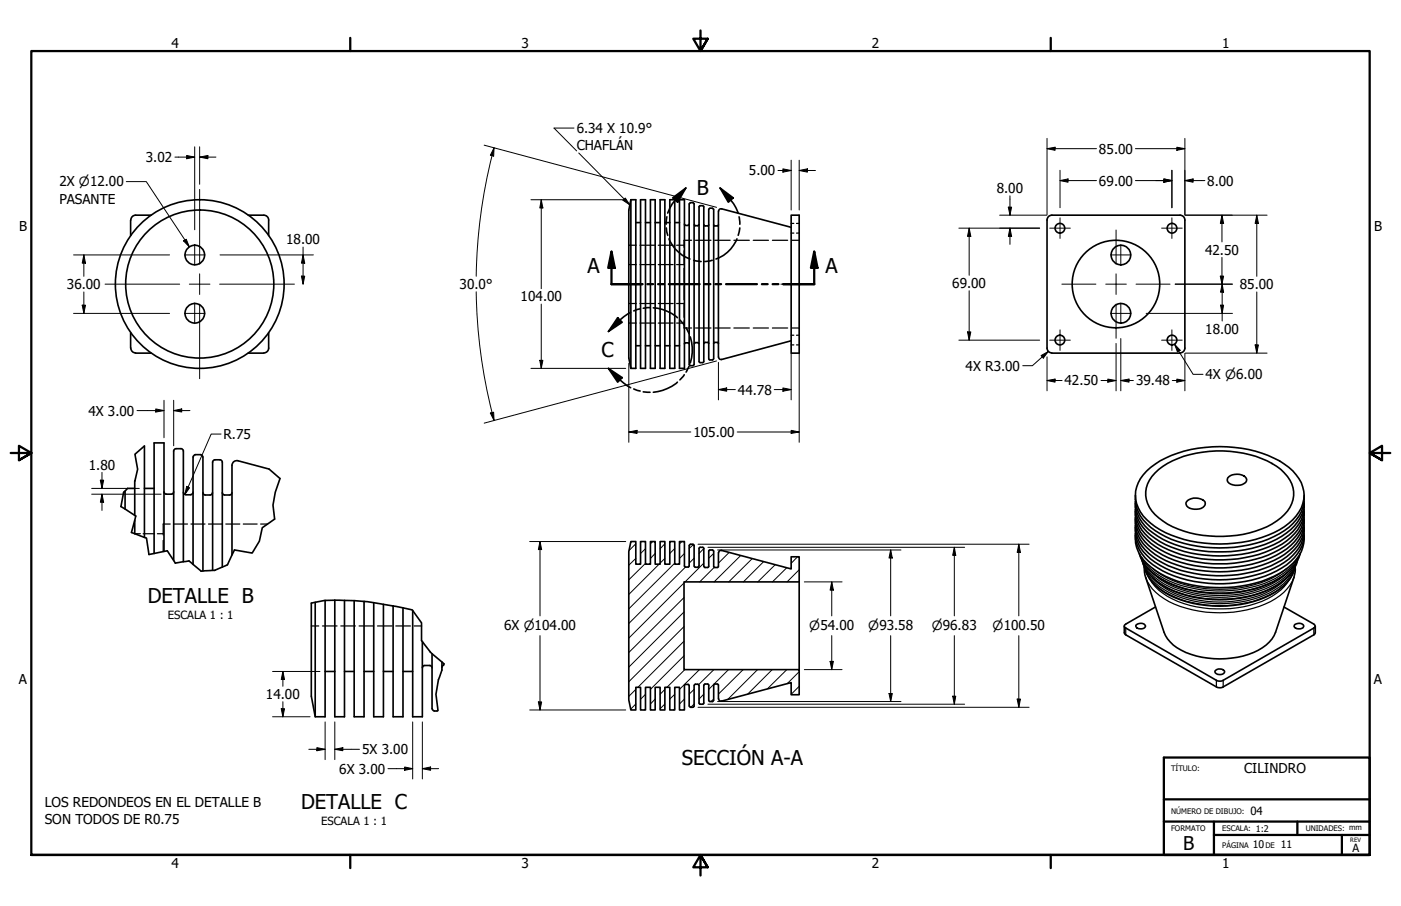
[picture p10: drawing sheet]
<svg xmlns="http://www.w3.org/2000/svg" width="432mm" height="279mm" viewBox="0 0 432 279" stroke-linecap="round" stroke-linejoin="round" font-family="sans-serif">
<!-- layer: Hatch (ANSI) -->
<g fill="none" stroke="#000" stroke-width=".31">
<path d="M196 172.2l-2.2 2.1M196 167.7l-2.1 2M198.9 173.7l-5.1 5.1M198.9 169.2l-1.5 1.5M201.2 167l-.7 .7M201.9 170.7l-1.4 1.5M203.1 174l-9.3 9.3M204.9 172.2l-1.4 1.5M204.9 167.7l-1.4 1.5M208 173.7l-14.2 14.1M208 169.2l-1.6 1.5M210.2 167l-.8 .7"/>
<path d="M210.8 179.8l-17 17M210.9 170.7l-1.5 1.5M211.3 174.9l-17.5 17.4M213.7 167.9l-1.3 1.3M213.9 172.1l-1.5 1.6M216.9 173.7l-5.8 5.8M216.9 169.2l-1.4 1.5M220 170.7l-1.6 1.4M220.2 174.9l-4.6 4.6M224.7 170.4l-3.3 3.3M228.3 171.3l-8.2 8.2M231.8 172.3l-7.2 7.2"/>
<path d="M235.3 173.2l-6.2 6.3M238.9 174.2l-5.3 5.3M242.4 175.1l-4.3 4.4M245.8 171.7l-2 2M246.3 175.7l-3.7 3.8M210.8 197.7l-14.2 14.3M210.8 193.2l-17 17M210.8 188.7l-17 17M210.8 184.3l-17 16.9M196 217.1l-1.6 1.6M196 212.6l-2.2 2.2M198.9 218.6l-.3 .3"/>
<path d="M198.9 214.1l-1.5 1.5M201.9 215.6l-1.4 1.5M204.9 217.1l-1.4 1.5M204.9 212.6l-1.4 1.5M208 218.6l-.4 .3M208 214.1l-1.6 1.5M210.8 202.2l-10.3 10.4M210.9 215.6l-1.5 1.5M211.1 206.5l-5.6 5.5M213.9 217.1l-1 1M213.9 212.6l-1.5 1.5M215.6 206.5l-6.2 6.1"/>
<path d="M216.9 214.1l-1.4 1.5M220 215.6l-.9 .7M220 206.5l-4.7 4.6M224.5 206.5l-6.1 6.1M229 206.5l-7.6 7.6M233.5 206.5l-9.2 9.2M238 206.5l-7.6 7.6M242.5 206.5l-6 5.9M246.3 211.6l-2.5 2.5M246.3 207.1l-3.6 3.7"/>
</g>
<!-- layer: Visible (ANSI) -->
<g fill="none" stroke="#000" stroke-width=".51">
<path d="M40.3 67.9v4.7M41.8 66.4h4.7M41.8 66.4a1.49 1.49 0 0 0-1.5 1.4M76.5 66.4h4.8a1.49 1.49 0 0 1 1.5 1.4v4.8M194.4 61.6h1.6v52h-1.6l-.6-3.2v-45.6zM194.4 61.6v52M196 68.6h1.4M197.4 61.6h1.5v52h-1.5zM198.9 68.6h1.6M200.5 61.6h1.4v52h-1.4zM201.9 68.6h1.6M203.5 61.6h1.4v52h-1.4z"/>
<path d="M204.9 68.6h1.5M206.4 61.6h1.6v52h-1.6zM208 68.6h1.4M209.4 61.6h1.5v52h-1.5zM210.9 69.1l.4 .4M211.3 69.5h.8M212.4 69.1l-.3 .4M212.8 62.5h.8M212.8 62.5l-.3 .4-.1 49.5M213.6 62.5l.3 .4v49.5M214 69.2l.3 .4M215.4 69.2l-.2 .3-.9 .1"/>
<path d="M216.5 63.4l-.9 .1-.1 .3v47.6M216.6 63.4l.3 .4v47.6M217 69.3l.3 .4M218.4 69.3l-.1 .3-1 .1M218.4 64.6v46l.4 .4M218.8 64.3l-.4 .3M218.8 64.2h.8M219.6 64.3l.3 .3M220 69.3l.1 .3 .9 .1 .4-.4M220 64.6v46M221.4 65.1v45.1M221.5 65.1l.3-.6 .6-.1 21.4 5.7"/>
<path d="M243.8 66.4h2.5v42.5h-2.5zM324.2 66.4h39.5M324.2 66.4a1.49 1.49 0 0 0-1.5 1.4v39.6M363.7 66.4a1.49 1.49 0 0 1 1.5 1.4v39.6M40.3 102.6v4.8M40.3 107.3a1.49 1.49 0 0 0 1.5 1.5M41.8 108.9h4.7M82.8 107.3a1.49 1.49 0 0 1-1.5 1.5l-4.8 .1M82.8 102.6v4.8M196 106.6h1.4M198.9 106.6h1.6M201.9 106.6h1.6"/>
<path d="M204.9 106.6h1.5M208 106.6h1.4M211.3 105.7l-.4 .4M211.3 105.7h.8M212.1 105.7l.3 .4M212.5 112.4l.3 .3M212.8 112.8h.8M213.9 112.4l-.3 .3M214.3 105.7h.9l.2 .3M214.3 105.7l-.3 .3M215.5 111.5l.1 .3h.9M216.9 111.5l-.3 .3"/>
<path d="M217.3 105.6h1l.1 .3M217.3 105.6l-.3 .3M218.8 111h.8M219.9 110.6l-.3 .4M221.4 105.9l-.4-.3h-.9l-.1 .3M243.8 105.1l-21.4 5.7-.6-.1-.3-.6M322.7 107.3a1.49 1.49 0 0 0 1.5 1.5M324.2 108.9h39.5M365.2 107.3a1.49 1.49 0 0 1-1.5 1.5M44.5 137.5v28.2M54.3 138.4l-.6 .2-.2 .5v33.7M54.3 138.4h1.8l.4 .7v34.1"/>
<path d="M38.5 151.4v5.6M39.3 150.6h2.2M41.5 148.3v10.6M44.5 150.6h3M50.5 151.7l.3 .5 .5 .2 1.8-.1 .4-.6M56.5 151.8l.5 .7 1.8 .1 .5-.3 .2-.5M59.5 140.9v33.2M61.8 140.2l.5 .2 .2 .5M61.8 140.2l-1.8 .1-.4 .6M62.5 151.9l.5 .7 1.8 .1M62.5 140.9v35.2M65.5 151.9l-.2 .5-.6 .3"/>
<path d="M67.8 141.8l-1.8 .1-.5 .6v33.4M67.8 141.8l.5 .2 .2 .5v32.4M68.5 151.9l.2 .5 .5 .3 1.9-.1 .4-.7M73.4 142.1a1.49 1.49 0 0 0-1.9 1.4v27.6M73.4 142.1l9.5 2.6M349.9 152.8a11.3 11.3 0 0 0 4.7 9.8 35.7 35.7 0 0 0 23.6 6.3 31.5 31.5 0 0 0 20.3-7.4 10.8 10.8 0 0 0 3.5-8.7M349.9 155.2a11.6 11.6 0 0 0 6.1 10.9 37.1 37.1 0 0 0 24.4 5.1 30.4 30.4 0 0 0 18.1-7.2 10.8 10.8 0 0 0 3.5-8.8M349.9 154.6a11.4 11.4 0 0 0 5.4 9.7 34.7 34.7 0 0 0 21.8 5.9 33.4 33.4 0 0 0 20.7-6.9 11.1 11.1 0 0 0 4.1-8.7M349.9 157.7a11.3 11.3 0 0 0 4.7 9.8 36.6 36.6 0 0 0 25.8 6.2 29.9 29.9 0 0 0 18.1-7.3 10.8 10.8 0 0 0 3.5-8.7M349.9 157a11.6 11.6 0 0 0 5.4 9.8 37.8 37.8 0 0 0 26.3 5.5 31.4 31.4 0 0 0 16.2-6.6 11.1 11.1 0 0 0 4.1-8.7M349.9 159.5a12 12 0 0 0 6.9 10.7 39.2 39.2 0 0 0 26.9 4.2 28 28 0 0 0 15.3-7.3 9.9 9.9 0 0 0 2.9-7.6M353.4 145.2a31 31 0 0 1 20.3-7.4 37 37 0 0 1 22.2 5.3 11.7 11.7 0 0 1 5.9 11 13.9 13.9 0 0 1-7.5 9.3 40.8 40.8 0 0 1-36.7 0 13.7 13.7 0 0 1-7.6-9.3 10.3 10.3 0 0 1 3.4-8.9z"/>
<path d="M356 145.9a27.2 27.2 0 0 1 16.8-6.7 32.2 32.2 0 0 1 22 5.6 9.1 9.1 0 0 1 3.3 10.5 16.4 16.4 0 0 1-11.1 8.5 36.6 36.6 0 0 1-27.2-2.2 12.9 12.9 0 0 1-6.5-7.5 8.5 8.5 0 0 1 2.7-8.2zM366 154.4a4.2 4.2 0 0 1 5.4 .4 2.05 2.05 0 0 1-2.6 2.2 2.66 2.66 0 0 1-3.3-1.9zM378.8 147a4.1 4.1 0 0 1 5.3 .5 1.7 1.7 0 0 1-1.8 2.1l-1.6 .1a2.14 2.14 0 0 1-2.4-1.9zM41.5 160.5v4.1M50.5 170.1v-33.5h-3v34.1M211.3 174.9l-.4-.4v-7.5h-1.5v7h-1.4v-7h-1.6v7h-1.5v-7h-1.4v7h-1.6v-7h-1.4v7h-1.6v-7h-1.5v7h-1.4v-7h-1.6l-.6 3.1v45.7l.6 3.1h1.6v-6.9h1.4v6.9h1.5v-6.9h1.6v6.9h1.4v-6.9h1.6v6.9h1.4v-6.9h1.5v6.9h1.6v-6.9h1.4v6.9h1.5v-7.4l.4-.4M211.3 174.9h.8M212.8 167.8h.8M212.8 167.9l-.3 .3-.1 6.3-.3 .4M213.6 167.9l.3 .3v6.4M214 174.6l.3 .3M215.4 174.6l-.2 .3h-.9"/>
<path d="M216.5 168.8h-.9l-.1 .3v5.5M216.6 168.8l.3 .3v5.5M217 174.7l.3 .3M218.4 174.7l-.1 .3h-1M218.4 169.9v4.7M218.8 169.6l-.4 .4M218.8 169.6h.8M219.6 169.6l.3 .4M220 174.7l.3 .3h1l.1-.3M220 169.9v4.7M221.4 170.4v4.2M221.5 170.5l.3-.6 .6-.2 21.4 5.8v-3.8h2.5v7.8h-35.5v27h35.5v7.7h-2.5v-3.7l-21.4 5.7-.6-.1-.3-.6"/>
<path d="M246.3 179.5v27M349.9 160.1a11.2 11.2 0 0 0 4.7 9.8 34.4 34.4 0 0 0 21.3 6.4 34.9 34.9 0 0 0 21.4-6.4 11.2 11.2 0 0 0 4.7-9.8M349.9 162.6a11.3 11.3 0 0 0 4.7 9.8 36.6 36.6 0 0 0 25.8 6.2 29.9 29.9 0 0 0 18.1-7.3 10.8 10.8 0 0 0 3.5-8.7M349.9 161.9a11.4 11.4 0 0 0 5.4 9.8 34.7 34.7 0 0 0 21.8 5.8 34.3 34.3 0 0 0 19.5-5.8 11.5 11.5 0 0 0 5.3-9.8M349.9 165a11.2 11.2 0 0 0 4.7 9.8 33.3 33.3 0 0 0 21.3 6.4 34.9 34.9 0 0 0 21.4-6.4 11.2 11.2 0 0 0 4.7-9.8M349.9 164.4a12 12 0 0 0 6.9 10.7 39.2 39.2 0 0 0 26.9 4.2 28 28 0 0 0 15.3-7.3 9.9 9.9 0 0 0 2.9-7.6M351.2 170.8a15 15 0 0 0 8.5 8.8 40.1 40.1 0 0 0 32.5 0 15.5 15.5 0 0 0 8.5-8.8M352 172.8a14.5 14.5 0 0 0 8.1 8.7 38.3 38.3 0 0 0 31.7 0 14.5 14.5 0 0 0 8.1-8.7M352.7 174.8l.2 2.5 5.9 17.7a12.1 12.1 0 0 0 8.3 6.8 27.4 27.4 0 0 0 22-2 10.1 10.1 0 0 0 4-4.8l5.7-16.9 .4-1.6v-1.7M352.7 174.8a12.2 12.2 0 0 0 6.1 7.8 35.9 35.9 0 0 0 34.2 0 12.1 12.1 0 0 0 6.2-7.8M97.2 185.7v35.3M100.2 185.2v35.8h-3l-1.3-6.3v-28.7"/>
<path d="M103.2 185.1v35.9h3v-35.8M109.2 185.2v35.8h3v-35.5M115.2 185.9v35.1h3v-34.6M121.2 186.9v34.1h3v-33.5M127.2 188.3v32.7h3v-23.1M346.5 193.1v2l.5 .7 27.9 16 .8 .3 1.3-.3 27.9-16 .5-.7v-2M350.3 192.6a1.58 1.58 0 0 1 2.7 .7 1.87 1.87 0 0 1-2.9-.1zM356.1 187.2l-9.1 5.3-.5 .5 .1 .5 28.3 16.3 .8 .3 1.3-.3 27.9-16.1a.65 .65 0 0 0 .4-.6 .65 .65 0 0 0-.4-.6l-9.2-5.3M399.1 192.6l.8-.3a1.24 1.24 0 0 1 1.9 1 1.87 1.87 0 0 1-3-.1zM100.2 207.1h3M106.2 207.1h3M112.2 207.1h3"/>
<path d="M118.2 207.1h3M124.2 207.1h3M130.2 206l.4-.7 1.9-.1 .4 .2 .3 .6M133.2 201.6v17M133.2 218.5l.5 .7 1 .1M136.2 204.2v2.4M136.7 205.1l-.5 .7M211.3 211.1h.8M212.1 211.1l.3 .3v6.3M212.5 217.7l.3 .4M212.8 218.1h.8M213.9 211.4v6.3"/>
<path d="M213.9 217.7l-.3 .4M214.3 211l.9 .1 .2 .3M214.3 211l-.3 .4M215.5 211.4v5.4l.1 .3 .9 .1M216.9 211.3v5.5l-.3 .4M217.3 210.9l1 .1 .1 .3M217.3 210.9l-.3 .4M218.4 211.3v4.7l.4 .3M218.8 216.3h.8M219.9 216l-.3 .3M220 211.3l.1-.3 .9-.1 .4 .4M220 211.3v4.7"/>
<path d="M221.4 211.3v4.2M374.5 206.9a1.94 1.94 0 0 1 2.9 .2 1.69 1.69 0 0 1-2.9 .2z"/>
<circle cx="60" cy="78.6" r="3"/>
<circle cx="326.7" cy="70.4" r="1.49"/>
<circle cx="345.5" cy="78.6" r="3"/>
<circle cx="361.2" cy="70.4" r="1.49"/>
<circle cx="60" cy="96.6" r="3"/>
<circle cx="61.6" cy="87.6" r="22.8"/>
<circle cx="61.6" cy="87.6" r="26"/>
<circle cx="343.9" cy="87.6" r="13.5"/>
<circle cx="345.5" cy="96.6" r="3"/>
<circle cx="326.7" cy="104.9" r="1.49"/>
<circle cx="361.2" cy="104.9" r="1.49"/>
</g>
<!-- layer: Visible Narrow (ANSI) -->
<g fill="none" stroke="#000" stroke-width=".38">
<path d="M351.2 170.8a14.8 14.8 0 0 0 8.5 8.7 39.5 39.5 0 0 0 34.1-.9 13.9 13.9 0 0 0 6.9-7.8M351.9 171.9a18.4 18.4 0 0 0 10.4 8.1 40.7 40.7 0 0 0 30.8-1.6 16.7 16.7 0 0 0 6.9-6.5M352 172.8a14.1 14.1 0 0 0 8 8.6 38.2 38.2 0 0 0 33.4-.9 14 14 0 0 0 6.5-7.7M352.4 173.6a17.8 17.8 0 0 0 11.3 8.6 38.2 38.2 0 0 0 29.5-2.2 14.5 14.5 0 0 0 6.2-6.4M352.7 174.8a14 14 0 0 0 9.3 9.3 36.4 36.4 0 0 0 31.1-1.6 12.5 12.5 0 0 0 6.1-7.7M353.1 175.4a15.1 15.1 0 0 0 8.9 8.1 37.4 37.4 0 0 0 29.5-.7 14.4 14.4 0 0 0 7.3-7.4M353.1 178.1a15.2 15.2 0 0 0 8.8 8.2 36.8 36.8 0 0 0 31.2-1.6 13.4 13.4 0 0 0 5.7-6.6M354.5 178.7a18.7 18.7 0 0 0 12.2 8 35.4 35.4 0 0 0 25.3-2.8 14.6 14.6 0 0 0 5.4-5.2M355.1 176.6a28 28 0 0 0 18.7 7 34.1 34.1 0 0 0 20.6-5l2.3-2M355.2 178.2a25.1 25.1 0 0 0 16.5 7.2 35.2 35.2 0 0 0 21.4-4.2l2.5-1.9 1-1.1M355.5 175.5a31.9 31.9 0 0 0 20.4 6.2 34.4 34.4 0 0 0 19.2-5.2l1.3-1M347 193.7v2.1"/>
<path d="M404.9 193.7v2.1M374.9 209.8v2M377 209.8v2"/>
</g>
<!-- layer: Hidden (ANSI) -->
<g fill="none" stroke="#000" stroke-width=".38">
<path d="M193.8 75.6h2.3M197.2 75.6h4.5M202.9 75.6h4.6M208.5 75.6h2.3M210.8 77.3v4.4M213.2 74.1h-2.4v2.2M214.4 74.1h4.7M220.3 74.1h4.7M226.2 74.1h4.7M232.2 74.1h4.7M238.1 74.1h4.7M243.8 68.9h.9"/>
<path d="M243.8 71.9h.9M244 74.1h2.3M245.5 68.9h.8M245.5 71.9h.8M193.8 99.6h2.3M193.8 93.6h2.3M193.8 81.6h2.3M197.2 99.6h4.5M197.2 93.6h4.5M197.2 81.6h4.5M202.9 99.6h4.6M202.9 93.6h4.6"/>
<path d="M202.9 81.6h4.6M208.5 99.6h2.3M208.5 93.6h2.3M208.5 81.6h2.3M210.8 82.7v4.4M210.8 88.1v4.4M210.8 93.5v4.4M210.8 98.9v2.3h2.4M214.4 101.2h4.7M220.3 101.2h4.7M226.2 101.2h4.7M232.2 101.2h4.7"/>
<path d="M238.1 101.2h4.7M243.8 103.4h.9M243.8 106.4h.9M244 101.2h2.3M245.5 103.4h.8M245.5 106.4h.8M41.5 164.6h1.7M44.1 164.6h3.5M48.5 164.6h1.8M50.3 166.7v3.4M52.5 161.6h-2.2v3.4M53.5 161.6h4.3"/>
<path d="M58.9 161.6h4.3M64.3 161.6h4.2M69.6 161.6h4.3M75 161.6h4.2M80.3 161.6h2.2M95.9 193h2.3M99.4 193h4.5M105 193h4.5M110.7 193h4.5M116.3 193h4.5M122 193h4.5M127.6 193h2.3"/>
</g>
<!-- layer: Break Line (ANSI) -->
<path d="M44.5 137.5l-2.9 2.6 .8 4.6-.9 3.6M82.9 144.7l3.4 2.9-1.5 4.2-.7 4 .5 4.3-3.8 2.7-.9 4.1-2.2 3.7-5.4-1-2.2 4.6-1.6 .7a7.3 7.3 0 0 1-5.3 1.1l-1.2 .1-3.8-3.1-4.2 .7-2.4-3.8-5.7 1.1-.8-5.1-4.6-1.7 1.3-5.1-4.5-2.9 .8-4.4 1.2-1.2M95.9 186a26.9 26.9 0 0 1 10.3-.8 95.9 95.9 0 0 1 21 3.1l2.7 3.8v5.4a24.5 24.5 0 0 0 6.9 7.2l-.1 .4M136.2 206.6a19.2 19.2 0 0 0-1.2 12.5l-.3 .2" fill="none" stroke="#000" stroke-width=".51"/>
<!-- layer: Section Line (ANSI) -->
<path d="M188.5 77.6l1 5h-2zM188.5 77.6v10h9.5M251 77.6l1 5h-2.1zM251 77.6v10h-9.6M199.5 87.6h1.8M202.8 87.6h1.8M206.1 87.6h9.5M217.2 87.6h1.7M220.5 87.6h1.7M223.8 87.6h9.5M234.8 87.6h1.8M238.1 87.6h1.8" fill="none" stroke="#000" stroke-width=".7"/>
<g fill="#000">
<path d="M188.5 77.6l1 5h-2z" fill-rule="evenodd"/>
<path d="M251 77.6l1 5h-2.1z" fill-rule="evenodd"/>
</g>
<!-- layer: Detail Boundary (ANSI) -->
<g fill="none" stroke="#000" stroke-width=".51">
<path d="M211.4 58a19.3 19.3 0 0 0-5.5 7.5l-.1 .2M221.9 58l4.1 3-1.5 1.4zM221.9 58a19.3 19.3 0 0 1 5.6 7.5v.2M205.4 70.3l.4 2.3M205.5 66.9l-.2 2.3M206.2 73.7a10.9 10.9 0 0 0 6.5 6.2M207.3 61l4.1-3-2.5 4.4zM227.1 73.7a10.9 10.9 0 0 1-6.4 6.2M227.8 66.9l.2 2.3M228 70.3l-.5 2.3M190.4 98l1.4 1.4-4.3 2.8zM194.4 96.3a23 23 0 0 0-6.9 5.9"/>
<path d="M197.3 95.2l-2 .7M200.3 94.9l-2.1 .2M201.4 94.9a12.8 12.8 0 0 1 7.4 3.1M209.5 98.7l1.4 1.6M213.8 80.3l2.3 .3M219.5 80.3l-2.3 .3M187.5 113.6l4.3 2.9-1.4 1.4zM187.5 113.6a25.8 25.8 0 0 0 6.9 6M195.3 120l2 .6M208.8 117.9a13.4 13.4 0 0 1-7.4 3.1M210.9 115.6l-1.4 1.6M211.5 101.1l.9 1.8"/>
<path d="M212.4 112.9l-.9 1.8M212.7 103.9a12.6 12.6 0 0 1 0 8.1M198.2 120.8l2.1 .2"/>
</g>
<g fill="#000">
<path d="M207.3 61l4.1-3-2.5 4.4z" fill-rule="evenodd"/>
<path d="M221.9 58l4.1 3-1.5 1.4z" fill-rule="evenodd"/>
<path d="M190.4 98l1.4 1.4-4.3 2.8z" fill-rule="evenodd"/>
<path d="M187.5 113.6l4.3 2.9-1.4 1.4z" fill-rule="evenodd"/>
</g>
<!-- layer: Border (ANSI) -->
<path d="M107.9 11.7v4M215.9 9.4v6.3l-2.2-3.8h4.4l-2.2 3.8 2.2-3.8M323.8 11.7v4M3.3 139.7h6.4l-3.9-2.2v4.4l3.9-2.2-3.9 2.2M428.5 139.7h-6.4l3.9-2.2v4.4l-3.9-2.2 3.9 2.2M9.7 263.7v-248h412.4v248h-412.4h412.4M107.9 263.7v4M218.1 267.5l-2.2-3.8 2.2 3.8h-4.4l2.2-3.8v6.3M323.8 263.7v4" fill="none" stroke="#000" stroke-width=".7"/>
<!-- layer: Title (ANSI) -->
<path d="M358.7 233.6h63.4v30.1h-63.4zM358.7 253.4h63.4M358.7 246.5h63.4M374.1 253.4v10.3M374.1 257.5h39.5M399.9 253.4v4.1M422.1 257.5h-8.5v6.2" fill="none" stroke="#000" stroke-width=".7"/>
<!-- layer: Center Mark (ANSI) -->
<g fill="none" stroke="#000" stroke-width=".31">
<path d="M61.5 58.4v23.1M56.8 78.6h6.4M60 75.4v6.4M323.5 70.4h6.4M326.7 67.2v6.3M342.3 78.6h6.3M344 70.9v10.6M345.4 75.4v6.4M358 70.4h6.4M361.2 67.2v6.3M32.4 87.6h23M56.8 96.6h6.4"/>
<path d="M58.4 87.6h6.3M60 93.5v6.3M61.5 84.5v6.3M61.5 93.8v23M67.7 87.6h23M327.3 87.6h10.5M340.8 87.6h6.4M342.3 96.6h6.3M344 84.5v6.3M344 93.8v10.5M345.4 93.5v6.3M350.1 87.6h10.5"/>
<path d="M323.5 104.9h6.4M326.7 101.7v6.4M358 104.9h6.4M361.2 101.7v6.4"/>
</g>
<!-- layer: Dimension (ANSI) -->
<g fill="none" stroke="#000" stroke-width=".31">
<path d="M38.9 56h6.2l13.3 20.1M53.9 48.5h6.1M57.5 47.9l2.5 .6-2.5 .5zM60 45.3v25.6M61.5 48.5l2.6-.6v1.1zM61.5 48.5h5M61.5 45.3v11.5M149.2 44.8l71.7 19.1M152.3 45.6l-.2 2.5-1-.2zM152.3 45.6a162.6 162.6 0 0 0-5.5 39.6M239.8 52.6h4M241.3 52.1l2.5 .5-2.5 .5z"/>
<path d="M243.8 49.4v15.4M246.3 52.6l2.6-.5v1zM246.3 52.6h5M246.3 49.4v15.4M322.7 45.8l2.5-.4v1zM322.7 45.8h15.2M322.7 42.7v23.6M326.7 55.7l2.5-.5v1zM326.7 55.7h11.2M326.7 52.5v11.6M349.9 55.7h11.3M349.9 45.8h15.3"/>
<path d="M358.7 55.2l2.5 .5-2.5 .5zM361.2 52.5v11.6M362.7 45.4l2.5 .4-2.5 .6zM365.2 55.7l2.5-.5v1zM365.2 55.7h6.1M365.2 42.7v23.6M22.7 78.6h29.6M25.8 78.6l.6 2.6h-1.1zM25.8 78.6v6.6M56.6 74.3l.8-.5 1 2.3zM67.8 78.6h28.8M93.4 78.6l.5 2.6h-1z"/>
<path d="M93.4 76.2v11.4M163.6 61.6h28.7M166.8 61.6l.5 2.5h-.9zM166.8 61.6v27.4M295.5 70.4h24.9M298.7 70.4l.5 2.5h-1zM298.7 70.4v14.5M308.1 66.4h14.5M310.8 63.9h1l-.5 2.5zM311.3 70.4l.5 2.5h-1zM311.3 60.4v6M311.3 70.4v5"/>
<path d="M365.3 66.4h25.2M376.6 66.4l.5 2.5h-1zM376.6 66.4v8.2M376.6 79.4v8.2M387.3 66.4l.6 2.5h-1.1zM387.3 66.4v18.8M22.7 96.6h29.6M25.3 94.1h1.1l-.6 2.5zM25.8 90v6.6M92.9 85.2h1l-.5 2.4zM146.8 90a162.4 162.4 0 0 0 4.9 37.2M166.8 93.8v19.8"/>
<path d="M298.7 89.7v15.2M353.3 96.6h26.6M362.2 87.6h17.7M376.1 85.2h1l-.5 2.4zM376.2 94.1h.9l-.4 2.5zM376.7 87.6l.4 2.5h-.9zM376.7 87.6v11.4M387.3 90v18.9M163.6 113.6h29.2M166.4 111.1h.9l-.5 2.5zM193.8 112.1v24.3M220.9 111.3l-71.7 19.2"/>
<path d="M221.4 111.8v11.5M241.3 119.6l2.5 .5-2.5 .6zM243.8 109v14.3M246.3 109v27.4M295.5 104.9h24.9M298.2 102.4h1l-.5 2.5zM320.9 109.7l2.2-1.3-1.5 2zM322.7 117.3l2.5-.4v1zM322.7 110v10.5M322.7 117.3h4.6M323.1 108.4l-4.9 4.4h-3M339.3 117.3h4.7"/>
<path d="M341.4 116.9l2.6 .4-2.6 .6zM344 105.9v14.6M345.4 117.3l2.6-.4v1zM345.4 117.3h3.9M345.4 104.4v16.1M361.3 117.3h3.9M362 106.2l1.7 1.8-.8 .5zM362 106.2l5.7 9.2h3.1M362.7 116.9l2.5 .4-2.5 .6zM365.2 109v11.5M365.3 108.9h25.2M386.8 106.4h1.1l-.6 2.5z"/>
<path d="M42.2 126.6h8.3M48 126.1l2.5 .5-2.5 .5zM50.5 123.4v11.6M53.5 126.6l2.5-.5v1zM53.5 126.6h5M53.5 123.4v14.1M68.1 133.9h-3l-8.1 18.6M151.1 127.4l1-.3 .2 2.6zM151.6 127.3l.7 2.4M193.8 133.2l2.5-.5v1zM193.8 133.2h19.1M221.4 120.1l2.6-.5v1.1z"/>
<path d="M221.4 120.1h5.2M227.2 133.2h19.1M238.6 120.1h5.2M243.8 132.7l2.5 .5-2.5 .5zM28.3 150.6h14.6M28.3 152.4h21.4M30.9 148.1h1l-.5 2.5zM31.4 152.4l.5 2.5h-1zM31.4 145.7v4.9M31.4 152.4v5M57.5 150l.9 .4-1.4 2.1zM163.3 167h29.5"/>
<path d="M166.4 167l.5 2.5h-1zM166.4 167v22.9M215.1 167.8h102.1M218.2 168.8h79.1M221.2 169.6h56.5M247.9 179.5h11.6M256.3 179.5l.6 2.5h-1.1zM256.3 179.5v10.4M274.5 169.6l.5 2.5h-1zM274.5 169.6v20.3M294.1 168.8l.5 2.5h-1zM294.1 168.8v21.1"/>
<path d="M314 167.8l.5 2.6h-1zM314 167.8v22.1M166.4 196v22.9M256.3 196v10.5M274.5 196v20.3M294.1 196v21.2M314 196v22.1M84 207.1h14.6M86.7 218.6h1l-.5 2.4zM87.2 207.1l.5 2.4h-1zM87.2 207.1v4.5M87.2 216.4v4.6"/>
<path d="M163.3 218.9h29.5M165.9 216.5h1l-.5 2.4zM215.1 218.1h102.1M218.2 217.2h79.1M221.2 216.3h56.5M247.9 206.5h11.6M255.8 204h1.1l-.6 2.5zM274 213.9h1l-.5 2.4zM293.6 214.7h1l-.5 2.5zM313.5 215.6h1l-.5 2.5zM84 221h11.6M95.2 231.1h5"/>
<path d="M97.7 230.6l2.5 .5-2.5 .4zM100.2 222.6v11.7M103.2 231.1l2.5-.5v.9zM103.2 231.1h7.6M103.2 222.6v11.7M119.6 237h7.6M124.7 236.5l2.5 .5-2.5 .6zM127.2 222.6v17.6M130.2 237l2.5-.5v1.1zM130.2 237h5M130.2 222.6v17.6"/>
</g>
<g fill="#000">
<path d="M57.5 47.9l2.5 .6-2.5 .5z" fill-rule="evenodd"/>
<path d="M61.5 48.5l2.6-.6v1.1z" fill-rule="evenodd"/>
<path d="M152.3 45.6l-.2 2.5-1-.2z" fill-rule="evenodd"/>
<path d="M241.3 52.1l2.5 .5-2.5 .5z" fill-rule="evenodd"/>
<path d="M246.3 52.6l2.6-.5v1z" fill-rule="evenodd"/>
<path d="M322.7 45.8l2.5-.4v1z" fill-rule="evenodd"/>
<path d="M326.7 55.7l2.5-.5v1z" fill-rule="evenodd"/>
<path d="M358.7 55.2l2.5 .5-2.5 .5z" fill-rule="evenodd"/>
<path d="M358.7 55.2l2.5 .5-2.5 .5z" fill-rule="evenodd"/>
<path d="M362.7 45.4l2.5 .4-2.5 .6z" fill-rule="evenodd"/>
<path d="M365.2 55.7l2.5-.5v1z" fill-rule="evenodd"/>
<path d="M56.6 74.3l.8-.5 1 2.3z" fill-rule="evenodd"/>
<path d="M166.8 61.6l.5 2.5h-.9z" fill-rule="evenodd"/>
<path d="M298.7 70.4l.5 2.5h-1z" fill-rule="evenodd"/>
<path d="M310.8 63.9h1l-.5 2.5z" fill-rule="evenodd"/>
<path d="M311.3 70.4l.5 2.5h-1z" fill-rule="evenodd"/>
<path d="M376.6 66.4l.5 2.5h-1z" fill-rule="evenodd"/>
<path d="M387.3 66.4l.6 2.5h-1.1z" fill-rule="evenodd"/>
<path d="M25.3 94.1h1.1l-.6 2.5z" fill-rule="evenodd"/>
<path d="M25.8 78.6l.6 2.6h-1.1z" fill-rule="evenodd"/>
<path d="M92.9 85.2h1l-.5 2.4z" fill-rule="evenodd"/>
<path d="M93.4 78.6l.5 2.6h-1z" fill-rule="evenodd"/>
<path d="M376.1 85.2h1l-.5 2.4z" fill-rule="evenodd"/>
<path d="M376.2 94.1h.9l-.4 2.5z" fill-rule="evenodd"/>
<path d="M376.7 87.6l.4 2.5h-.9z" fill-rule="evenodd"/>
<path d="M166.4 111.1h.9l-.5 2.5z" fill-rule="evenodd"/>
<path d="M221.4 120.1l2.6-.5v1.1z" fill-rule="evenodd"/>
<path d="M298.2 102.4h1l-.5 2.5z" fill-rule="evenodd"/>
<path d="M320.9 109.7l2.2-1.3-1.5 2z" fill-rule="evenodd"/>
<path d="M322.7 117.3l2.5-.4v1z" fill-rule="evenodd"/>
<path d="M341.4 116.9l2.6 .4-2.6 .6z" fill-rule="evenodd"/>
<path d="M345.4 117.3l2.6-.4v1z" fill-rule="evenodd"/>
<path d="M362.7 116.9l2.5 .4-2.5 .6z" fill-rule="evenodd"/>
<path d="M362 106.2l1.7 1.8-.8 .5z" fill-rule="evenodd"/>
<path d="M386.8 106.4h1.1l-.6 2.5z" fill-rule="evenodd"/>
<path d="M48 126.1l2.5 .5-2.5 .5z" fill-rule="evenodd"/>
<path d="M53.5 126.6l2.5-.5v1z" fill-rule="evenodd"/>
<path d="M151.1 127.4l1-.3 .2 2.6z" fill-rule="evenodd"/>
<path d="M193.8 133.2l2.5-.5v1z" fill-rule="evenodd"/>
<path d="M241.3 119.6l2.5 .5-2.5 .6z" fill-rule="evenodd"/>
<path d="M243.8 132.7l2.5 .5-2.5 .5z" fill-rule="evenodd"/>
<path d="M30.9 148.1h1l-.5 2.5z" fill-rule="evenodd"/>
<path d="M31.4 152.4l.5 2.5h-1z" fill-rule="evenodd"/>
<path d="M57.5 150l.9 .4-1.4 2.1z" fill-rule="evenodd"/>
<path d="M166.4 167l.5 2.5h-1z" fill-rule="evenodd"/>
<path d="M274.5 169.6l.5 2.5h-1z" fill-rule="evenodd"/>
<path d="M294.1 168.8l.5 2.5h-1z" fill-rule="evenodd"/>
<path d="M314 167.8l.5 2.6h-1z" fill-rule="evenodd"/>
<path d="M256.3 179.5l.6 2.5h-1.1z" fill-rule="evenodd"/>
<path d="M86.7 218.6h1l-.5 2.4z" fill-rule="evenodd"/>
<path d="M87.2 207.1l.5 2.4h-1z" fill-rule="evenodd"/>
<path d="M165.9 216.5h1l-.5 2.4z" fill-rule="evenodd"/>
<path d="M255.8 204h1.1l-.6 2.5z" fill-rule="evenodd"/>
<path d="M274 213.9h1l-.5 2.4z" fill-rule="evenodd"/>
<path d="M293.6 214.7h1l-.5 2.5z" fill-rule="evenodd"/>
<path d="M313.5 215.6h1l-.5 2.5z" fill-rule="evenodd"/>
<path d="M97.7 230.6l2.5 .5-2.5 .4z" fill-rule="evenodd"/>
<path d="M103.2 231.1l2.5-.5v.9z" fill-rule="evenodd"/>
<path d="M124.7 236.5l2.5 .5-2.5 .6z" fill-rule="evenodd"/>
<path d="M130.2 237l2.5-.5v1.1z" fill-rule="evenodd"/>
</g>
<!-- layer: Symbol (ANSI) -->
<path d="M176.9 39.5h-6.1l6.9 7M178.4 47.2l15.7 16M192.7 61.1l1.4 2.1-2.1-1.4z" fill="none" stroke="#000" stroke-width=".31"/>
<path d="M192.7 61.1l1.4 2.1-2.1-1.4z" fill-rule="evenodd" fill="#000"/>
<!-- layer: Centerline (ANSI) -->
<path d="M240.7 87.6h8.8" fill="none" stroke="#000" stroke-width=".31"/>
<g font-size="6.3">
<text x="214.8" y="60.1">B</text>
<text x="181.1" y="84.1">A</text>
<text x="254.4" y="84.1">A</text>
<text x="185.4" y="110.2">C</text>
<text x="45.5" y="185.9">DETALLE B</text>
<text x="210.2" y="236">SECCIÓN A-A</text>
<text x="92.8" y="249.4">DETALLE C</text>
</g>
<text font-size="5.8" x="364.7" y="262">B</text>
<g font-size="4.2">
<text x="52.8" y="14.7">4</text>
<text x="160.8" y="14.7">3</text>
<text x="268.7" y="14.7">2</text>
<text x="376.7" y="14.7">1</text>
<text x="177.7" y="41">6.34 X 10.9°</text>
<text x="177.7" y="46.4">CHAFLÁN</text>
<text x="338.7" y="47.4">85.00</text>
<text x="45" y="50">3.02</text>
<text x="18.3" y="57.5">2X ⌀12.00</text>
<text x="230.8" y="54.1">5.00</text>
<text x="307.2" y="59.5">8.00</text>
<text x="338.7" y="57.2">69.00</text>
<text x="372.1" y="57.2">8.00</text>
<text x="18.3" y="62.9">PASANTE</text>
<text x="5.9" y="71.4">B</text>
<text x="423.5" y="71.4">B</text>
<text x="88.2" y="75.4">18.00</text>
<text x="371.4" y="78.5">42.50</text>
<text x="20.6" y="89.2">36.00</text>
<text x="141.7" y="89.2">30.0°</text>
<text x="293.5" y="88.8">69.00</text>
<text x="382.1" y="89.2">85.00</text>
<text x="160.5" y="93">104.00</text>
<text x="371.4" y="102.9">18.00</text>
<text x="297.6" y="114.3">4X R3.00</text>
<text x="328.1" y="118.9">42.50</text>
<text x="350.1" y="118.9">39.48</text>
<text x="371.5" y="116.9">4X ⌀6.00</text>
<text x="227.4" y="121.7">44.78</text>
<text x="27.2" y="128.1">4X 3.00</text>
<text x="68.9" y="135.4">R.75</text>
<text x="213.7" y="134.7">105.00</text>
<text x="27.4" y="144.8">1.80</text>
<text x="155.4" y="194.4">6X ⌀104.00</text>
<text x="5.8" y="211.1">A</text>
<text x="82" y="215.6">14.00</text>
<text x="423.4" y="211.1">A</text>
<text x="111.6" y="232.6">5X 3.00</text>
<text x="104.6" y="238.6">6X 3.00</text>
<text x="383.4" y="238.5">CILINDRO</text>
<text x="13.8" y="249">LOS REDONDEOS EN EL DETALLE B</text>
<text x="13.8" y="254">SON TODOS DE R0.75</text>
<text x="52.8" y="267.7">4</text>
<text x="160.8" y="267.7">3</text>
<text x="268.7" y="267.7">2</text>
<text x="376.7" y="267.7">1</text>
</g>
<g font-size="3.9">
<text x="249.4" y="194.4">⌀54.00</text>
<text x="267.6" y="194.4">⌀93.58</text>
<text x="287.2" y="194.4">⌀96.83</text>
<text x="305.9" y="194.4">⌀100.50</text>
</g>
<g font-size="3.5">
<text x="51.7" y="190.9">ESCALA 1 : 1</text>
<text x="385.4" y="251.2">04</text>
<text x="99" y="254.4">ESCALA 1 : 1</text>
<text x="416.8" y="262.8">A</text>
</g>
<g font-size="3.2">
<text x="386.1" y="261.6">10</text>
<text x="394.7" y="261.6">11</text>
</g>
<text font-size="2.8" x="387" y="256.5">1:2</text>
<g font-size="2.3">
<text x="360.9" y="237.7">TÍTULO:</text>
<text x="360.9" y="251.1">NÚMERO DE DIBUJO:</text>
<text x="360.9" y="256.3">FORMATO</text>
<text x="376.7" y="256.3">ESCALA:</text>
<text x="402.5" y="256.3">UNIDADES: mm</text>
<text x="376.7" y="261.4">PÁGINA</text>
<text x="390" y="261.4">DE</text>
</g>
<text font-size="1.8" x="416.2" y="259.5">REV</text>
</svg>
